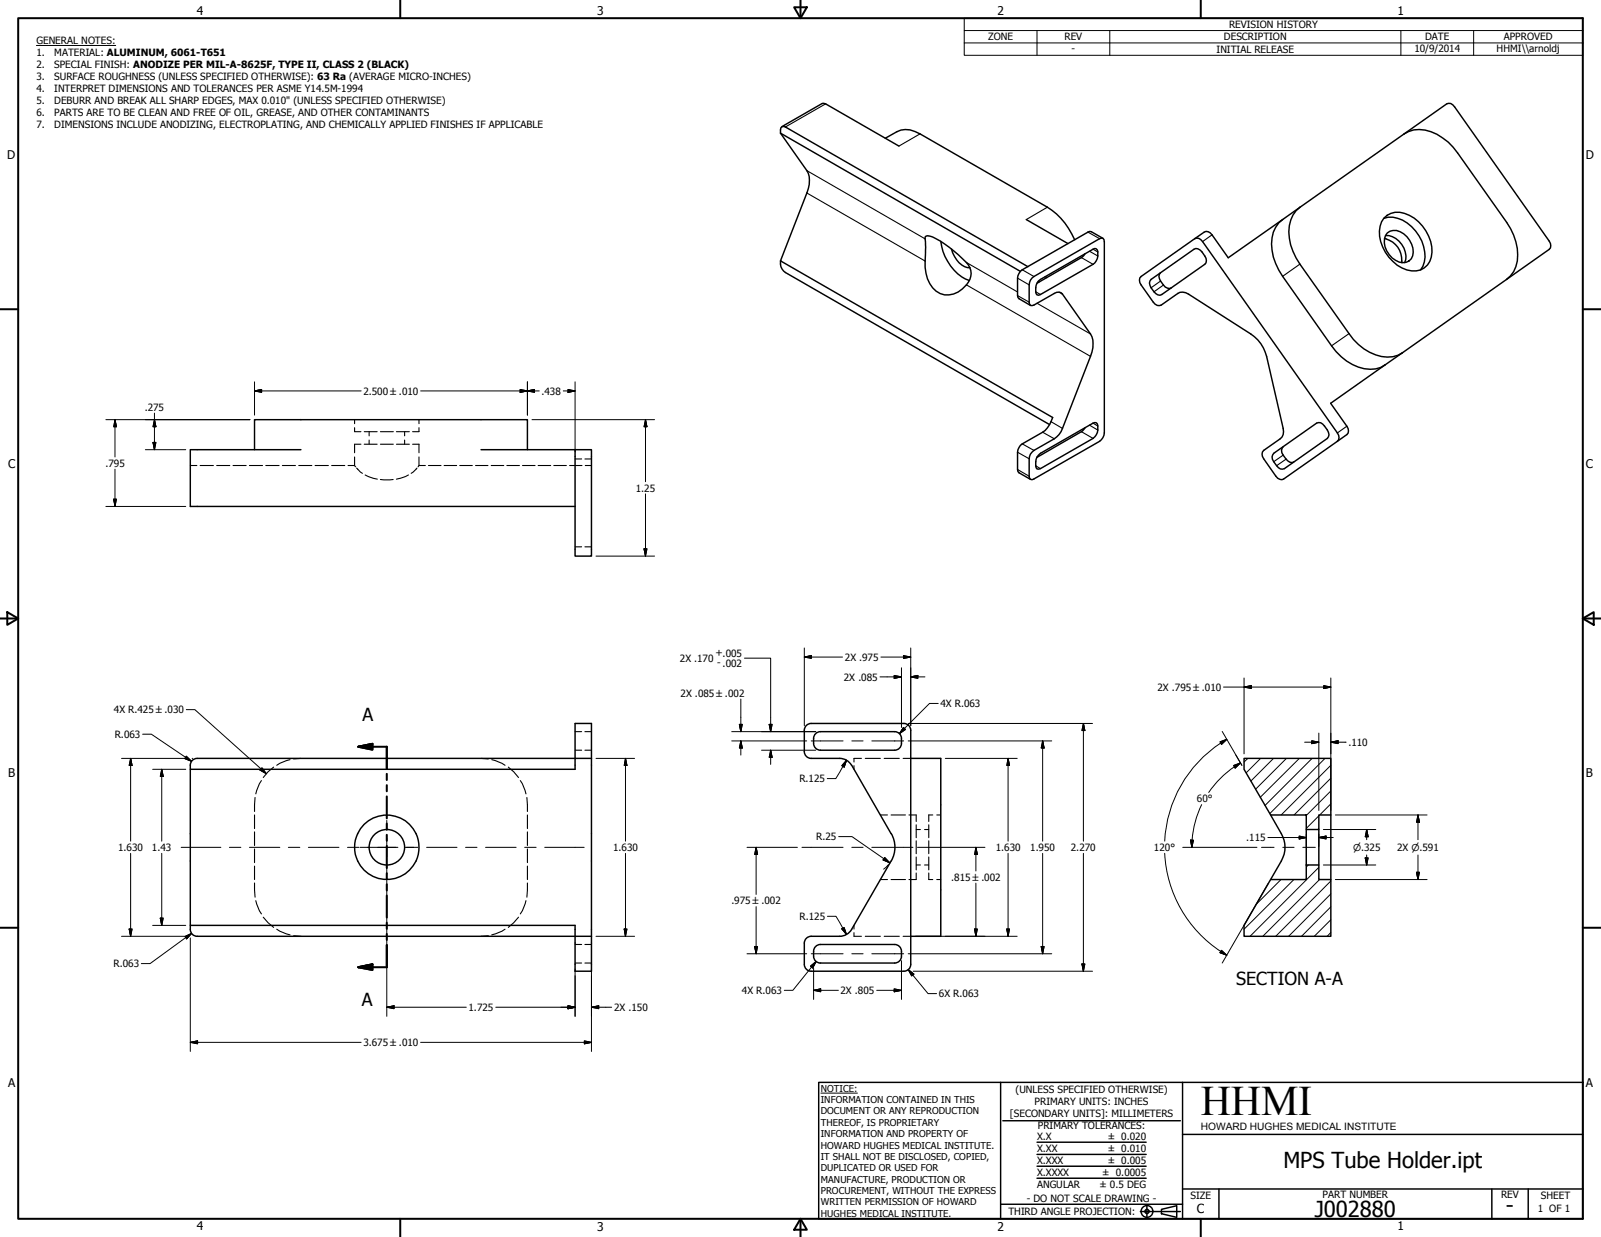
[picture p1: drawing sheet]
<svg xmlns="http://www.w3.org/2000/svg" width="559mm" height="432mm" viewBox="0 0 559 432" stroke-linecap="round" stroke-linejoin="round" font-family="sans-serif">
<!-- layer: Visible (ANSI) -->
<g fill="none" stroke="#000" stroke-width=".51">
<path d="M288.2 36.3l25.6 14.7M272.4 46.5l.1-1.9 1-.5 .6 .2 84.7 48.8M272.4 46.5l83.8 48.2M272.4 46.5l9.2 13.1M321.1 46.7l44.5 25.6M508.8 53.4l17.1 24.3M281.6 67.4l-9.2 23.7 95 54.6-.6 1.5M358.2 76.6l14.5 8.4M447.7 76.6a10.6 10.6 0 0 0-3.7 10.8 21.5 21.5 0 0 0 3.7 9.1l17.1 24.2M447.7 76.6l-19 13.4M453.8 72.3l51.2-36a2.03 2.03 0 0 1 2.7 1l33 46.8a2.13 2.13 0 0 1 0 3l-76.3 53.7 5.7 8a2.13 2.13 0 0 1 0 2.9M453.8 72.3a10.9 10.9 0 0 0-3.8 10.8 21.5 21.5 0 0 0 3.7 9.1l17.2 24.3"/>
<path d="M453.8 72.3l-6.1 4.3M483 76.1a7 7 0 0 1 8.9-.9 14.3 14.3 0 0 1 7.7 14.6 6.3 6.3 0 0 1-8.6 4.4 14.2 14.2 0 0 1-9.3-15.3l.5-1.5zM483 76.2a10.3 10.3 0 0 1 11.1 4.4 12.8 12.8 0 0 1 2.5 12.4l-.8 1.2M272.4 91.1v1.1M274.1 95.1l92.2 53.1M322.9 91.1a11.4 11.4 0 0 0 5.3 11.4 8 8 0 0 0 9.1-3.1M322.9 83.4v-.7a2 2 0 0 1 2.7 0 44.2 44.2 0 0 1 11.7 8.9M328.4 84.3a16.7 16.7 0 0 0 9.9 13.6M332.1 86.9a7.7 7.7 0 0 0 6.5 6.6M362.3 98.2l.3 .2M364.8 96.6l.6 .3M381.5 87l.6-.3 .6 .2 .5 1"/>
<path d="M385.4 84.3v66.8a4 4 0 0 1-1.6 3l-23.6 13.3-.5-.1-.5-1.1v-6.1a3.5 3.5 0 0 1 1.7-2.9l7.1-4a7 7 0 0 0 2.8-3.7l9.8-25.1M406.1 99.5a2.25 2.25 0 0 0 2.7 1M419.7 84.3l47.1 66.8M420.5 92.3a2.13 2.13 0 0 0 0-3 3.9 3.9 0 0 0-3.1-2.6l-15.6 10.8M483.2 83.2a7.9 7.9 0 0 1 6.1 8.5M483.6 82.2a7.3 7.3 0 0 1 6.7 9.5M484.2 81.3a4.8 4.8 0 0 1 6.8 1.3 6.7 6.7 0 0 1 1.6 7.8 3.9 3.9 0 0 1-5.5 .5 6.8 6.8 0 0 1-2.9-9.6zM360.9 106.5l7.1-4.1a2.02 2.02 0 0 1 2.8 .3l9.8 13.9M402.8 101.9a2.07 2.07 0 0 0 2.7 .9M405.3 106.5l5.8-4.1a3.4 3.4 0 0 1 3.7 .3l21.8 13.9a13.1 13.1 0 0 1 5.5 7.8l5.8 25.1a3.3 3.3 0 0 1-1.1 3.7l-5.7 4M88.8 157v-10.5h95.3v10.5M105 157h-38.6v19.8h134.3"/>
<path d="M167.9 157h32.8M200.7 157h5.7v37.1h-5.7zM355.2 157.9v6l.5 1.1M363.9 150.9l-7.1 4M377.4 150.7l-15.5 8.9M381.5 147.7l-18.3 10.5M383.2 148.7a4.3 4.3 0 0 1-1.7 4.3l-18.3 10.6M447.9 158.9l1 1.4M466.8 154.1l-18.7 13.1M361.5 161.2v1.4M441.1 160.1l4.2 6.1M445.6 162.6a3.4 3.4 0 0 1-1.4-3.8l.4-.6 14.9-10.5a2.03 2.03 0 0 1 2.8 1 3.3 3.3 0 0 1 1 4.3l-15 10.6"/>
<path d="M283.1 252.5h32.4M283.1 252.5l-1.5 .6-.8 1.3-.1 7.9M284 259.5l.5 1.5 .8 .6 1.1 .3M286.3 255.4h25.9M286.4 255.4l-1.1 .2-.8 .7a3.9 3.9 0 0 0-.5 3.2M312.3 255.4l1 .2 .8 .7a3.9 3.9 0 0 1 .5 3.2M314.6 259.5l-.2 1-.6 .9-1.5 .5M315.5 252.5l1 .3 .9 .6 .5 1.5v81.7l-.5 1.5-.9 .7-1 .2M66.4 268.5v54.5h134.3v3.8h-131.9M68.8 264.7a2.77 2.77 0 0 0-2.4 3.8h134.3v-3.8h5.7M68.8 264.7h131.9v-12.2h5.7v12.2M206.4 264.7v74.3h-5.7v-12.2h5.7"/>
<path d="M280.7 262.4l.6 1.4 .8 .7 1 .2M283.1 264.7l10.7 .1 1.3 .4 1.2 .8 .9 1.1 13.8 23.9M286.3 261.9h25.9M317.9 264.7h10.5v62.1h-10.5M434.2 264.7h30.3v19.8h-4.2v5.1h-4.4v-5.1h-12.4l-9.3-16zM311.1 291a9.6 9.6 0 0 1 0 9.5M443.5 284.5l3.7 6.5a9.6 9.6 0 0 1 0 9.5l-3.7 6.5M455.9 289.6v12.3M460.3 289.6v12.3M464.5 284.5v22.5M311 300.5l-13.8 23.9-.9 1.2-1.1 .8-1.4 .4h-10.7M443.5 307h12.4v-5.1h4.4v5.1h4.2v19.8h-30.3v-3.8z"/>
<path d="M66.4 323a2.91 2.91 0 0 0 1.9 3.8h.5M283.1 339h32.4M283.1 326.8l-1.5 .6-.6 .8-.3 1 .1 8 .8 1.3 1.5 .5M284 332a3.2 3.2 0 0 0 1.3 3.9l1.1 .3M286.3 329.7h25.9M286.3 336.2h25.9M286.4 329.7l-1.5 .5-.7 .8-.2 1.1M312.3 329.7l1 .2 .8 .7 .5 1.5M314.6 332a3.2 3.2 0 0 1-1.3 3.9l-1 .3"/>
<circle cx="135" cy="295.8" r="6.2"/>
<circle cx="135" cy="295.8" r="11.3"/>
</g>
<!-- layer: Hidden (ANSI) -->
<g fill="none" stroke="#000" stroke-width=".38">
<path d="M123.8 149.3v1.4h2.2M123.8 146.5v1.4M123.8 159.5v3M126 155.1h-2.2v3M127.1 150.7h4.5M127.1 155.1h4.5M128.8 150.7v1.4M128.8 153.6v1.5M132.8 150.7h4.5M132.8 155.1h4.5M138.4 150.7h4.5M138.4 155.1h4.5"/>
<path d="M141.2 150.7v1.4M141.2 153.6v1.5M144 155.1h2.2v3M146.2 149.3v1.4h-2.2M146.2 146.5v1.4M146.2 159.5v3M66.4 162.5h2.3M69.8 162.5h4.7M75.6 162.5h4.6M81.3 162.5h4.6M87.1 162.5h4.5M92.8 162.5h4.6"/>
<path d="M98.6 162.5h4.5M104.3 162.5h4.5M110 162.5h4.6M115.8 162.5h4.5M121.5 162.5h2.3M123.8 162.5l.3 .4M124.5 163.4l2 1.8M127.4 165.8l4.3 1.5M132.8 167.4h4.4M142.6 165.8l-1.1 .6-3.1 .9M145.5 163.4l-2 1.8M146.2 162.5l-.3 .4"/>
<path d="M146.2 162.5h2.3M149.5 162.5h4.4M155 162.5h4.4M160.5 162.5h4.3M166 162.5h4.3M171.4 162.5h4.4M176.9 162.5h4.4M182.4 162.5h4.4M187.8 162.5h4.4M193.3 162.5h4.4M198.8 162.5h4.3M200.7 160.2h2.3"/>
<path d="M204.2 160.2h2.2M204.3 162.5h2.1M200.7 190.9h2.3M204.2 190.9h2.2M200.7 255.4h2.3M204.2 255.4h2.2M89 278.4l-.2 4.9M91.2 272.5l-.6 1.1-1.3 3.5M95.5 267.8l-2 1.6-1.6 2M101.2 265.2l-3.5 1.2-1.1 .7M105 264.7l-2.5 .2M167.9 264.7l2.5 .2"/>
<path d="M171.6 265.2l3.6 1.2 1.1 .7M177.4 267.8l1.9 1.6 1.7 2M181.6 272.5l.7 1.1 1.3 3.5M183.9 278.4l.2 4.9M200.7 261.9h2.3M204.2 261.9h2.2M298.1 267.3v1.2M300.7 264.7h-2.6v1.3M302 264.7h5.3M308.6 264.7h5.3M315.2 264.7h2.7M88.8 284.5v4.7"/>
<path d="M88.8 290.4v4.7M88.8 296.4v4.7M184.1 284.5v4.7M184.1 290.4v4.7M184.1 296.4v4.7M307.3 284.5h2.5M311 284.5h5M317.2 284.5h2.6v2.3M319.8 287.9v4.5M319.8 293.5v4.5M319.8 299.1v4.6M319.8 289.6h1.4"/>
<path d="M322.7 289.6h1.5M324.2 287.9v4.5M324.2 293.5v4.5M324.2 299.1v4.6M325.6 284.5h-1.4v2.3M327 284.5h1.4M88.8 308.2l.2 5M88.8 302.3v4.7M89.3 314.4l1.3 3.5 .6 1.1M183.6 314.4l-1.3 3.5-.7 1.1M184.1 308.2l-.2 5M184.1 302.3v4.7"/>
<path d="M307.3 307h2.5M311 307h5M319.8 304.7v2.3h-2.6M319.8 301.9h1.4M322.7 301.9h1.5M324.2 304.7v2.3h1.4M327 307h1.4M91.9 320.2l1.6 1.9 2 1.6M96.6 324.4l1.1 .7 3.5 1.2M102.5 326.6l2.5 .2M170.4 326.6l-2.5 .2M176.3 324.4l-1.1 .7-3.6 1.2"/>
<path d="M181 320.2l-1.7 1.9-1.9 1.6M200.7 329.7h2.3M200.7 336.2h2.3M204.2 329.7h2.2M204.2 336.2h2.2M298.1 323v1.3M298.1 325.6v1.2h2.6M302 326.8h5.3M308.6 326.8h5.3M315.2 326.8h2.7"/>
</g>
<!-- layer: Visible Narrow (ANSI) -->
<g fill="none" stroke="#000" stroke-width=".38">
<path d="M288.2 36.3l-14.1 8M281.6 59.6l41.3 23.8M321.1 46.7l-7.3 4.3M281.6 67.4l41.3 23.7M365.6 72.3l-7.4 4.3M337.3 99.4l43.3 25M337.3 91.6l17.9 10.3M355.2 97.1l4 2.3M356.8 94.2l4.1 2.3M377.4 89.9l4.1 2.4M379.7 81l4.1 2.3M380.2 87.7l3 1.6"/>
<path d="M381.5 87l1.7 .9M405.1 98.1l-3.3 2.4M406.1 99.5l-3.3 2.4M423 82l-3.3 2.3M453.7 92.2l-6 4.3M355.2 103.2l4 2.3M361.5 101.9l1.7 .9M361.9 105.9l18.7 10.7M369.6 102l1.2 .7M470.9 116.5l-6.1 4.2M355.2 157.9l4 2.2M356.8 154.9l4.1 2.3"/>
<path d="M363.9 150.9l4.1 2.3M366.8 147.2l4 2.3M377.4 150.7l4.1 2.3M380.2 148.4l3 1.7M381.5 147.7l1.7 1M447.9 158.9l-3.3 2.3M470.1 148.8l-3.3 2.3M355.2 163.9l4 2.3M361.5 162.6l1.7 1M448.9 160.3l-3.3 2.3"/>
</g>
<g fill="none" stroke="#000" stroke-width=".51">
<path d="M288.2 36.3l-1.2-.2-14.1 8.1M281.6 59.6a8.9 8.9 0 0 1 0 7.8M321.1 46.7a8.2 8.2 0 0 0-8-.7l-4.1 2.3M490.1 46.7a11.1 11.1 0 0 1 11.4 .2 19.7 19.7 0 0 1 7.3 6.5M365.6 72.3a24.4 24.4 0 0 1 9.5 11.4M525.9 77.7a18.5 18.5 0 0 1 3.2 15.4l-.8 1.7-1.1 1.5-1.4 1.2M272.4 92.2a3.8 3.8 0 0 0 1.7 2.9M322.9 83.4l.2 2.9-.2 4.8M337.3 91.6a5.4 5.4 0 0 1 0 7.8M378.7 88.6l-1.3 1.3-15.5 9M381.5 87l-18.3 10.5a4.2 4.2 0 0 0-1.3 5.4l.6 .2 .7-.3 18.3-10.5a4.3 4.3 0 0 0 1.7-4.4M384.9 83.2l-4.5-2.4-23.6 13.4a4 4 0 0 0-1.6 2.9l.1 6.7 4.4 2.8"/>
<path d="M385.4 84.3l-.5-1.1-1.1 .1-22.9 13.2a3.5 3.5 0 0 0-1.7 2.9l.1 6.8 .4 .4 1.2-.1M401.8 97.5a2.13 2.13 0 0 0 0 3l1 1.4M405.1 95.2a2.13 2.13 0 0 0 0 2.9l1 1.4M417 83.3l3.3-2.3a2.07 2.07 0 0 1 2.7 1l5.7 8M417 83.3a2.07 2.07 0 0 1 2.7 1M417 83.3l-18.7 13.2a2.13 2.13 0 0 0 0 2.9l4.2 6.1a2.12 2.12 0 0 0 2.8 1M420.5 92.3l-15 10.5M380.6 116.6a8.9 8.9 0 0 1 0 7.8M470.9 116.5a16.6 16.6 0 0 0 15.3 8l1.7-.5 1.6-.9M464.8 120.7a16.8 16.8 0 0 0 15.3 8.1l1.8-.5 1.5-.9M356.8 154.9a4 4 0 0 0-1.6 3M363.2 158.2a3.5 3.5 0 0 0-1.7 3"/>
<path d="M366.8 147.2a8.1 8.1 0 0 1-2.9 3.7M378.7 149.4l-1.3 1.3M381.5 147.7l1.2-.1 .5 1.1M441.1 157.2a2.13 2.13 0 0 0 0 2.9M447.9 156a2.13 2.13 0 0 0 0 2.9M466.8 151.1a2.13 2.13 0 0 1 0 3l3.3-2.4M355.7 165l4 2.3M361.5 162.6l.4 1.1 1.3-.1M445.3 166.2a2.11 2.11 0 0 0 2.8 1M445.6 162.6a2.03 2.03 0 0 0 2.7 1M448.9 160.3a2.07 2.07 0 0 0 2.7 .9"/>
</g>
<!-- layer: Section Line (ANSI) -->
<g fill="none" stroke="#000" stroke-width=".7">
<path d="M125 260.7l5-1v2zM125 260.7h10v7.7M135 270.1v2.2M135 274.1v2.1M135 278v7.7M135 287.5v2.1M135 291.4v2.1M135 295.3v7.7M135 304.8v2.1M135 308.7v2.1M135 312.6v7.7M125 337.6l5-1v2z"/>
<path d="M135 322.1v2.1M135 326v2.1M135 329.9v7.7h-10"/>
</g>
<path d="M125 260.7l5-1zM125 260.7l5-1v2zM125 337.6l5-1zM125 337.6l5-1v2z" fill="#000" stroke="#000" stroke-width=".7"/>
<!-- layer: Border (ANSI) -->
<g fill="none" stroke="#000" stroke-width=".7">
<path d="M6.3 6.3h546.1v419.1h-546.1zM139.7 0v6.3M277.2 2.5h4.4l-2.2 3.8zM279.4 0v6.3M419.1 0v6.3M0 107.9h6.3M552.4 107.9h6.4M0 215.9h6.3M2.5 213.7l3.8 2.2-3.8 2.2zM552.4 215.9l3.9-2.2v4.4zM552.4 215.9h6.4M0 323.8h6.3"/>
<path d="M552.4 323.8h6.4M139.7 425.4v6.4M279.4 425.4l2.2 3.9h-4.4zM279.4 425.4v6.4M419.1 425.4v6.4"/>
</g>
<!-- layer: Title (ANSI) -->
<g fill="none" stroke="#000" stroke-width=".51">
<path d="M285.8 377.8h266.6v47.6h-266.6zM349.2 377.8v47.6M412.7 377.8v47.6M350 391.2h62M361.9 398.7h38.1M412.7 396h139.7M361.9 411.3h38.1M361.9 407.1h38.1M361.9 403h38.1M412.7 415h139.7M425.4 415v10.4M520.7 415v10.4"/>
<path d="M533.4 415v10.4M349.2 420.4h63.5M398 422.9h14M400.3 420.6v4.6M405.4 422.1l5.3-1.2v4l-5.3-1.2z"/>
<circle cx="400.3" cy="422.9" r="2.06"/>
<circle cx="400.3" cy="422.9" r=".73"/>
</g>
<path d="M286.5 381.6h12.8" fill="none" stroke="#000" stroke-width=".35"/>
<!-- layer: Hatch (ANSI) -->
<g fill="none" stroke="#000" stroke-width=".35">
<path d="M435.5 264.7l-1.3 1.3M440 264.7l-5 5M444.5 264.7l-7.9 7.9M449 264.7l-10.7 10.8M453.5 264.7l-13.6 13.6M458 264.7l-16.5 16.5M462.5 264.7l-19.3 19.3M464.5 276.1l-8.6 8.6M464.5 271.7l-12.8 12.8M464.5 267.1l-17.3 17.4M460.3 289.3l-.2 .3M460.3 284.8l-4.4 4.4"/>
<path d="M464.5 280.6l-3.9 3.9M447.1 307l-8.6 8.7M451.6 307l-17.4 17.4M456.6 301.9l-.7 .7M460.3 302.8l-24 24M460.6 307l-19.8 19.8M464.5 316.5l-10.2 10.3M464.5 312l-14.7 14.8M464.5 307.5l-19.2 19.3M464.5 325.5l-1.3 1.3M464.5 321.1l-5.8 5.7"/>
</g>
<!-- layer: Symbol (ANSI) -->
<path d="M12.7 15.9h27.7M336.5 10.7v-4.4h215.9v4.4M336.5 15h215.9M361.9 10.7v8.6M387.3 10.7v8.6M488.9 10.7v8.6M514.3 10.7v8.6M552.4 10.7h-215.9v4.3M552.4 10.7v8.6h-215.9v-4.3" fill="none" stroke="#000" stroke-width=".35"/>
<!-- layer: Center Mark (ANSI) -->
<path d="M125.7 295.8h3.1M131.8 295.8h6.4M135 286.4v3.2M135 292.6v6.4M141.2 295.8h3.2M135 301.9v3.2" fill="none" stroke="#000" stroke-width=".35"/>
<!-- layer: Dimension (ANSI) -->
<g fill="none" stroke="#000" stroke-width=".35">
<path d="M88.8 136.5l2.5-.5v1zM88.8 136.5h37.2M88.8 133.3v11.6M146.8 136.5h41.4M181.5 136l2.6 .5-2.6 .5zM184.1 136.5l2.5-.5v1zM184.1 133.3v11.6M196.6 136.5h4.1M198.2 136l2.5 .5-2.5 .5zM200.7 133.3v24.4M37 146.5h50.2M40.1 146.5l.5 2.5h-.9z"/>
<path d="M40.1 146.5v13M50.7 157h14.1M53.4 154.4h1l-.5 2.6zM53.9 146.5l.5 2.5h-1zM53.9 144.2v12.8M185.7 146.5h42.8M225.3 146.5l.5 2.5h-1zM225.3 146.5v21.6M37 176.8h27.8M39.7 174.2h.9l-.5 2.6zM40.1 163.8v13M225.3 172.4v21.7"/>
<path d="M208 194.1h20.5M224.8 191.6h1l-.5 2.5zM259.8 229.7h9.2v25.7M280.7 229.4l2.5-.5v.9zM280.7 229.4h13.4M280.7 226.2v27.1M307.1 236.3h7.5M307.5 229.4h10.4M312.1 235.8l2.5 .5-2.5 .5zM314.6 233.1v20.8M315.3 228.9l2.6 .5-2.6 .4zM317.9 236.3l2.5-.5v1z"/>
<path d="M317.9 226.2v27.1M317.9 236.3h4.9M427 239.8h37.5M434.2 239.8l2.6-.5v1zM434.2 236.7v26.4M462 239.3l2.5 .5-2.5 .5zM464.5 236.7v46.2M49.8 256.3h3l14.1 9.4M65 247.7h3l25 22.4M255.4 258.6h26.2M255.4 255.4h29.3M258.1 252.9h1l-.5 2.5z"/>
<path d="M258.6 258.6l.5 2.5h-1zM258.6 244v11.4M258.6 258.6v5M268.5 252.9h1l-.5 2.5zM315.3 253.9l.7 .7-2.1 1.5zM317 258.6h50.1M317.1 252.5h64.2M327.5 245.6h-3.1l-10.5 10.5M363.9 258.6l.5 2.5h-1zM363.9 258.6v35M378.1 252.5l.6 2.5h-1.1zM378.1 252.5v41.1"/>
<path d="M425.8 259l2.4-.9-1.9 1.7zM426.1 259.4a43.5 43.5 0 0 0-19.6 34.2M426.6 255.3l6.9 11.8-2.1-3.5M428.2 258.1l-2.1 1.3M455.4 259.1h4.9M457.8 258.6l2.5 .5-2.5 .5zM460.3 255.9v27M464.5 259.1l2.5-.5v1zM464.5 259.1h5.3M42.4 264.7h22.2M45.6 264.7l.5 2.5h-1zM45.6 264.7v28.9"/>
<path d="M53.3 268.5h11.5M56.5 268.5l.5 2.5h-1.1zM56.5 268.5v25.1M65 264l1.9 1.7-2.4-.9zM67.1 264.7h.1M91.4 268l1.6 2.1-2.3-1.3zM208 264.7h13.5M218.3 264.7l.5 2.5h-.9zM218.3 264.7v28.9M265.8 261.9h18.9M269 261.9l.5 2.5h-1zM269 261.9v4.9"/>
<path d="M295.5 265.4l-.9 2.4-.8-.5zM295.5 265.4l-3.8 6.4h-3M329.9 264.7h25.1M351.9 264.7l.5 2.5h-1zM351.9 264.7v28.9M430.6 267.2l2.3-.9-1.8 1.8zM432.9 266.3a34.2 34.2 0 0 0-11 10.3M45.6 297.9v28.9M56.5 297.9v25.1M218.3 297.9v28.9M260.7 295.8h17.6M263.9 295.8l.5 2.5h-1z"/>
<path d="M263.9 295.8v16.4M292.7 292h4.7l13.2 9.2M308.8 299.3l1.8 1.9-2.4-1zM320.2 295.8h23.6M340.6 295.8l.5 2.5h-.9zM340.6 295.8v8.2M351.9 297.9v28.9M363.9 297.9v35M378.1 297.9v41.1M406.5 297.9a43.6 43.6 0 0 0 21.7 35.5M412.8 295.8h25.9M415.5 293.2l1.1 .1-.6 2.5z"/>
<path d="M419.4 280.9a34 34 0 0 0-3.4 14.9M442.5 292.4h13.4M453.5 291.8l2.4 .6-2.4 .5zM455.9 291.1v4.4M460.3 292.4l2.6-.6v1.1zM460.3 291.1v4.4M460.3 292.4h5M461.9 289.6h18.3M466.1 284.5h32M476.5 299.5h1l-.5 2.4zM477 289.6l.5 2.5h-1zM477 289.6v3.5"/>
<path d="M477 298.4v3.5M494.9 284.5l.5 2.5h-1zM494.9 284.5v8.6M494.9 298.4v8.6M135 306.7v48.1M263.9 316.5v16.4M288.8 319.8h3l3.7 6.4M310.1 301.8l-1.7 1.6M340.6 308.3v18.5M442.7 308.4l-16.1 27.8M461.9 301.9h18.3M466.1 307h32"/>
<path d="M494.4 304.5h1l-.5 2.5zM42.4 326.8h22.2M45.1 324.3h1l-.5 2.5zM53.3 323h11.5M55.9 320.5h1.1l-.5 2.5zM64.6 326.9l2.3-1.1-1.7 1.9zM66.4 327.4v39.6M66.9 325.8l-14.5 10.6h-3.1M200.7 338.2v16.6M206.4 338.2v28.8M208 326.8h13.5M217.9 324.3h.9l-.5 2.5z"/>
<path d="M260.7 332.9h20.9M263.4 330.4h1l-.5 2.5zM282.9 337.2l2-1.6-1.2 2.3zM284 338v10.9M284.9 335.6l-8.2 10.1h-3M293.8 324.2l.8-.4 .9 2.4zM314.6 335.3v13.6M317 338.5l2 1.5-.8 .7zM317 338.5l6.9 8.3h3M317 332.9h50.1M318.7 339h62.6M319.5 326.8h35.5"/>
<path d="M340.2 324.3h.9l-.5 2.5zM351.4 324.3h1l-.5 2.5zM363.4 330.4h1l-.5 2.5zM377.6 336.5h1.1l-.6 2.5zM426.3 331.7l1.9 1.7-2.4-.9zM135 351.6l2.5-.5v1zM135 351.6h27.8M173 351.6h27.7M198.2 351.1l2.5 .5-2.5 .5zM206.4 351.6l2.6-.5v1zM206.4 351.6h7.1M284 345.7l2.4-.5v1z"/>
<path d="M284 345.7h8.6M306 345.7h8.6M312.1 345.2l2.5 .5-2.5 .5zM66.4 363.9l2.6-.6v1.1zM66.4 363.9h59.6M146.8 363.9h59.6M204 363.3l2.4 .6-2.4 .5z"/>
</g>
<g fill="#000" stroke="#000" stroke-width=".35">
<path d="M88.8 136.5l2.5-.5zM88.8 136.5l2.5-.5v1zM181.5 137l2.6-.5zM181.5 136l2.6 .5-2.6 .5zM184.1 136.5l2.5-.5zM184.1 136.5l2.5-.5v1zM198.2 137l2.5-.5zM198.2 136l2.5 .5-2.5 .5zM40.1 146.5l.5 2.5zM40.1 146.5l.5 2.5h-.9zM53.4 154.4l.5 2.6zM53.4 154.4h1l-.5 2.6z"/>
<path d="M53.9 146.5l.5 2.5zM53.9 146.5l.5 2.5h-1zM225.3 146.5l.5 2.5zM225.3 146.5l.5 2.5h-1zM39.7 174.2l.4 2.6zM39.7 174.2h.9l-.5 2.6zM224.8 191.6l.5 2.5zM224.8 191.6h1l-.5 2.5zM280.7 229.4l2.5-.5zM280.7 229.4l2.5-.5v.9zM312.1 236.8l2.5-.5zM312.1 235.8l2.5 .5-2.5 .5z"/>
<path d="M315.3 229.8l2.6-.4zM315.3 228.9l2.6 .5-2.6 .4zM317.9 236.3l2.5-.5zM317.9 236.3l2.5-.5v1zM434.2 239.8l2.6-.5zM434.2 239.8l2.6-.5v1zM258.1 252.9l.5 2.5zM258.1 252.9h1l-.5 2.5zM268.5 252.9l.5 2.5zM268.5 252.9h1l-.5 2.5zM315.3 253.9l-1.4 2.2zM315.3 253.9l.7 .7-2.1 1.5z"/>
<path d="M378.1 252.5l.6 2.5zM378.1 252.5l.6 2.5h-1.1zM426.3 259.8l1.9-1.7zM425.8 259l2.4-.9-1.9 1.7zM457.8 259.6l2.5-.5zM457.8 258.6l2.5 .5-2.5 .5zM462 240.3l2.5-.5zM462 239.3l2.5 .5-2.5 .5zM464.5 259.1l2.5-.5zM464.5 259.1l2.5-.5v1zM45.6 264.7l.5 2.5zM45.6 264.7l.5 2.5h-1z"/>
<path d="M56.5 268.5l.5 2.5zM56.5 268.5l.5 2.5h-1.1zM64.5 264.8l2.4 .9zM65 264l1.9 1.7-2.4-.9zM90.7 268.8l2.3 1.3zM91.4 268l1.6 2.1-2.3-1.3zM218.3 264.7l.5 2.5zM218.3 264.7l.5 2.5h-.9zM258.6 258.6l.5 2.5zM258.6 258.6l.5 2.5h-1zM269 261.9l.5 2.5zM269 261.9l.5 2.5h-1z"/>
<path d="M295.5 265.4l-.9 2.4zM295.5 265.4l-.9 2.4-.8-.5zM351.9 264.7l.5 2.5zM351.9 264.7l.5 2.5h-1zM363.9 258.6l.5 2.5zM363.9 258.6l.5 2.5h-1zM431.1 268.1l1.8-1.8zM430.6 267.2l2.3-.9-1.8 1.8zM263.9 295.8l.5 2.5zM263.9 295.8l.5 2.5h-1zM340.6 295.8l.5 2.5zM340.6 295.8l.5 2.5h-.9z"/>
<path d="M415.5 293.2l.5 2.6zM415.5 293.2l1.1 .1-.6 2.5zM453.5 292.9l2.4-.5zM453.5 291.8l2.4 .6-2.4 .5zM460.3 292.4l2.6-.6zM460.3 292.4l2.6-.6v1.1zM476.5 299.5l.5 2.4zM476.5 299.5h1l-.5 2.4zM477 289.6l.5 2.5zM477 289.6l.5 2.5h-1zM494.9 284.5l.5 2.5zM494.9 284.5l.5 2.5h-1z"/>
<path d="M308.2 300.2l2.4 1zM308.8 299.3l1.8 1.9-2.4-1zM494.4 304.5l.5 2.5zM494.4 304.5h1l-.5 2.5zM45.1 324.3l.5 2.5zM45.1 324.3h1l-.5 2.5zM55.9 320.5l.6 2.5zM55.9 320.5h1.1l-.5 2.5zM66.9 325.8l-1.7 1.9zM64.6 326.9l2.3-1.1-1.7 1.9zM217.9 324.3l.4 2.5zM217.9 324.3h.9l-.5 2.5z"/>
<path d="M263.4 330.4l.5 2.5zM263.4 330.4h1l-.5 2.5zM284.9 335.6l-1.2 2.3zM282.9 337.2l2-1.6-1.2 2.3zM293.8 324.2l1.7 2zM293.8 324.2l.8-.4 .9 2.4zM340.2 324.3l.4 2.5zM340.2 324.3h.9l-.5 2.5zM351.4 324.3l.5 2.5zM351.4 324.3h1l-.5 2.5zM363.4 330.4l.5 2.5zM363.4 330.4h1l-.5 2.5z"/>
<path d="M377.6 336.5l.5 2.5zM377.6 336.5h1.1l-.6 2.5zM425.8 332.5l2.4 .9zM426.3 331.7l1.9 1.7-2.4-.9zM135 351.6l2.5-.5zM135 351.6l2.5-.5v1zM198.2 352.1l2.5-.5zM198.2 351.1l2.5 .5-2.5 .5zM206.4 351.6l2.6-.5zM206.4 351.6l2.6-.5v1zM284 345.7l2.4-.5zM284 345.7l2.4-.5v1z"/>
<path d="M312.1 346.2l2.5-.5zM312.1 345.2l2.5 .5-2.5 .5zM317 338.5l2 1.5zM317 338.5l2 1.5-.8 .7zM66.4 363.9l2.6-.6zM66.4 363.9l2.6-.6v1.1zM204 364.4l2.4-.5zM204 363.3l2.4 .6-2.4 .5z"/>
</g>
<!-- layer: Centerline (ANSI) -->
<g fill="none" stroke="#000" stroke-width=".35">
<path d="M283.1 258.6h11.2M297.3 258.6h3.9M304.3 258.6h11.1M63.2 295.8h13.9M80.1 295.8h4M87.1 295.8h10.6M100.6 295.8h4M107.6 295.8h10.7M121.3 295.8h4M128.3 295.8h10.6M141.9 295.8h4M148.9 295.8h10.6"/>
<path d="M162.5 295.8h4M169.5 295.8h10.6M183.1 295.8h4M190.1 295.8h13.8M279.9 295.8h14.4M297.3 295.8h3.9M304.3 295.8h14.3M440.3 295.8h4.4M447.7 295.8h4M454.7 295.8h4.4M283.1 332.9h11.2M297.3 332.9h3.9"/>
<path d="M304.3 332.9h11.1"/>
</g>
<text font-size="14.7" x="419.1" y="389.2">HHMI</text>
<g font-size="7.7">
<text x="447.9" y="407.7">MPS Tube Holder.ipt</text>
<text x="458.9" y="424.8">J002880</text>
<text x="525.5" y="423.5">-</text>
</g>
<g font-size="6.3">
<text x="126.6" y="251.6">A</text>
<text x="431.5" y="343.7">SECTION A-A</text>
<text x="126.3" y="351.3">A</text>
</g>
<text font-size="4.4" x="417.8" y="423.5">C</text>
<g font-size="4.2">
<text x="68.7" y="5.3">4</text>
<text x="208.4" y="5.3">3</text>
<text x="348.1" y="5.3">2</text>
<text x="487.8" y="5.3">1</text>
<text x="2.5" y="55.5">D</text>
<text x="553.5" y="55.5">D</text>
<text x="2.8" y="163.4">C</text>
<text x="553.5" y="163.4">C</text>
<text x="2.9" y="271.4">B</text>
<text x="553.5" y="271.4">B</text>
<text x="2.8" y="379.3">A</text>
<text x="553.5" y="379.3">A</text>
<text x="68.7" y="429.5">4</text>
<text x="208.4" y="429.6">3</text>
<text x="348.1" y="429.6">2</text>
<text x="487.8" y="429.5">1</text>
</g>
<text font-size="3.6" x="419.1" y="394.3">HOWARD HUGHES MEDICAL INSTITUTE</text>
<g font-size="3.5">
<text x="429" y="9.8">REVISION HISTORY</text>
<text x="12.7" y="15.3">GENERAL NOTES:</text>
<text x="344.9" y="14.1">ZONE</text>
<text x="371.5" y="14.1">REV</text>
<text x="427.2" y="14.1">DESCRIPTION</text>
<text x="497.4" y="14.1">DATE</text>
<text x="524.9" y="14.1">APPROVED</text>
<text x="12.7" y="19.5">1.</text>
<text x="12.7" y="23.7">2.</text>
<text x="18.9" y="19.5">MATERIAL: ALUMINUM, 6061-T651</text>
<text x="18.9" y="23.7">SPECIAL FINISH: ANODIZE PER MIL-A-8625F, TYPE II, CLASS 2 (BLACK)</text>
<text x="374" y="18.3">-</text>
<text x="424.6" y="18.4">INITIAL RELEASE</text>
<text x="493.6" y="18.2">10/9/2014</text>
<text x="522.4" y="18.1">HHMI\\arnoldj</text>
<text x="12.7" y="27.8">3.</text>
<text x="18.9" y="27.8">SURFACE ROUGHNESS (UNLESS SPECIFIED OTHERWISE): 63 Ra (AVERAGE MICRO-INCHES)</text>
<text x="12.7" y="32">4.</text>
<text x="18.9" y="32">INTERPRET DIMENSIONS AND TOLERANCES PER ASME Y14.5M-1994</text>
<text x="12.7" y="36.2">5.</text>
<text x="12.7" y="40.4">6.</text>
<text x="18.9" y="36.2">DEBURR AND BREAK ALL SHARP EDGES, MAX 0.010&quot; (UNLESS SPECIFIED OTHERWISE)</text>
<text x="18.9" y="40.4">PARTS ARE TO BE CLEAN AND FREE OF OIL, GREASE, AND OTHER CONTAMINANTS</text>
<text x="12.7" y="44.6">7.</text>
<text x="18.9" y="44.6">DIMENSIONS INCLUDE ANODIZING, ELECTROPLATING, AND CHEMICALLY APPLIED FINISHES IF APPLICABLE</text>
<text x="126.9" y="137.7">2.500 ±.010</text>
<text x="189" y="137.7">.438</text>
<text x="50.5" y="143.4">.275</text>
<text x="36.8" y="162.9">.795</text>
<text x="221.9" y="171.6">1.25</text>
<text x="237.3" y="231">2X .170</text>
<text x="249.7" y="229.1">+.005</text>
<text x="250.3" y="232.6">- .002</text>
<text x="294.9" y="230.6">2X .975</text>
<text x="294.5" y="237.6">2X .085</text>
<text x="237.6" y="243.2">2X .085 ±.002</text>
<text x="404" y="241.1">2X .795 ±.010</text>
<text x="39.8" y="249">4X R.425 ±.030</text>
<text x="328.2" y="246.8">4X R.063</text>
<text x="40.1" y="257.6">R.063</text>
<text x="470.7" y="260.3">.110</text>
<text x="279" y="273">R.125</text>
<text x="417.8" y="280">60°</text>
<text x="284.9" y="293.3">R.25</text>
<text x="435" y="293.6">.115</text>
<text x="41.2" y="297.1">1.630</text>
<text x="53" y="297.1">1.43</text>
<text x="214" y="297.1">1.630</text>
<text x="347.5" y="297.1">1.630</text>
<text x="359.6" y="297.1">1.950</text>
<text x="373.8" y="297.1">2.270</text>
<text x="402.8" y="297.1">120°</text>
<text x="487.6" y="297">2X ⌀.591</text>
<text x="332" y="307.4">.815 ±.002</text>
<text x="255.3" y="315.6">.975 ±.002</text>
<text x="279.1" y="321.1">R.125</text>
<text x="39.6" y="337.6">R.063</text>
<text x="259" y="347">4X R.063</text>
<text x="293.4" y="347">2X .805</text>
<text x="163.5" y="352.9">1.725</text>
<text x="214.3" y="352.9">2X .150</text>
<text x="327.7" y="348.1">6X R.063</text>
<text x="126.9" y="365.1">3.675 ±.010</text>
<text x="354.5" y="381.6">(UNLESS SPECIFIED OTHERWISE)</text>
<text x="352.5" y="390">[SECONDARY UNITS]: MILLIMETERS</text>
<text x="361.1" y="385.8">PRIMARY UNITS: INCHES</text>
<text x="362.3" y="394.1">PRIMARY TOLERANCES:</text>
<text x="361.9" y="397.9">X.X</text>
<text x="386.7" y="398">± 0.020</text>
<text x="361.9" y="402.1">X.XX</text>
<text x="361.9" y="406.3">X.XXX</text>
<text x="386.7" y="402.1">± 0.010</text>
<text x="386.7" y="406.3">± 0.005</text>
<text x="361.9" y="410.5">X.XXXX</text>
<text x="384.7" y="410.5">± 0.0005</text>
<text x="358.4" y="419.7">- DO NOT SCALE DRAWING -</text>
<text x="361.9" y="414.6">ANGULAR</text>
<text x="383.8" y="414.7">± 0.5 DEG</text>
<text x="415.5" y="418.4">SIZE</text>
<text x="461.6" y="418.3">PART NUMBER</text>
<text x="523.9" y="418.3">REV</text>
<text x="537.8" y="418.4">SHEET</text>
<text x="352" y="424.2">THIRD ANGLE PROJECTION:</text>
<text x="536.7" y="423.2">1 OF 1</text>
</g>
<g font-size="3.3">
<text x="472.2" y="297">⌀.325</text>
<text x="286.5" y="381.1">NOTICE:</text>
<text x="286.5" y="385">INFORMATION CONTAINED IN THIS</text>
<text x="286.5" y="389">DOCUMENT OR ANY REPRODUCTION</text>
<text x="286.5" y="392.9">THEREOF, IS PROPRIETARY</text>
<text x="286.5" y="396.9">INFORMATION AND PROPERTY OF</text>
<text x="286.5" y="400.9">HOWARD HUGHES MEDICAL INSTITUTE.</text>
<text x="286.5" y="404.9">IT SHALL NOT BE DISCLOSED, COPIED,</text>
<text x="286.5" y="408.9">DUPLICATED OR USED FOR</text>
<text x="286.5" y="412.8">MANUFACTURE, PRODUCTION OR</text>
<text x="286.5" y="416.8">PROCUREMENT, WITHOUT THE EXPRESS</text>
<text x="286.5" y="420.8">WRITTEN PERMISSION OF HOWARD</text>
<text x="286.5" y="424.8">HUGHES MEDICAL INSTITUTE.</text>
</g>
</svg>
